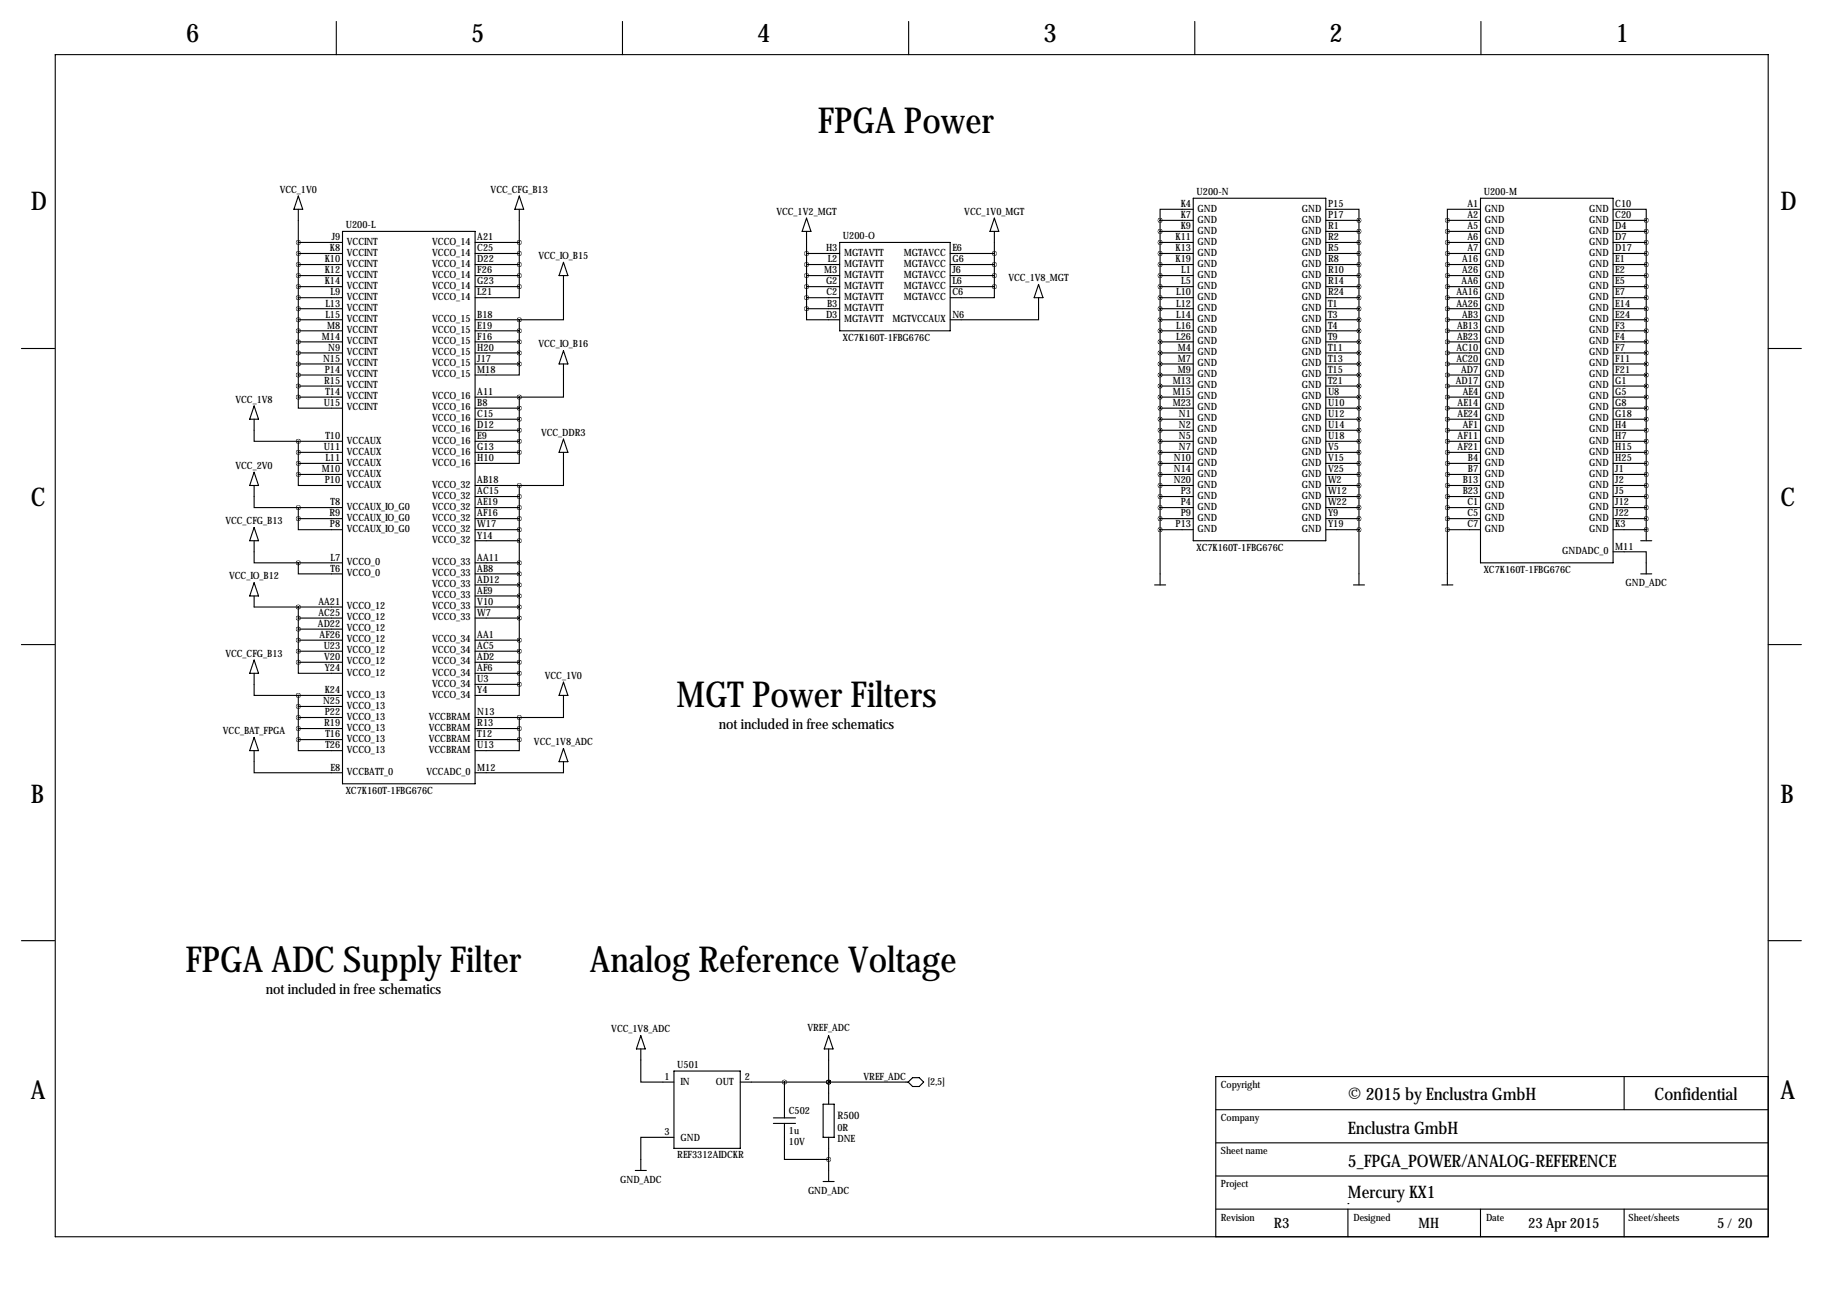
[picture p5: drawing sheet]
<svg xmlns="http://www.w3.org/2000/svg" width="419mm" height="297mm" viewBox="0 0 419 297" stroke-linecap="round" stroke-linejoin="round" font-family="sans-serif">
<g fill="none" stroke="#000" stroke-width=".25">
<path d="M12.7 12.6h393.8v271.7h-393.8zM77.3 4.9v7.7M143.1 4.9v7.7M208.9 4.9v7.7M274.7 4.9v7.7M340.5 4.9v7.7M68.6 55.7h10.1M68.6 58.3h10.1M68.6 45.1l1 3h-2zM68.6 48.1v43.2M78.7 53.2h30.5v127h-30.5zM109.2 55.7h10.2"/>
<path d="M109.2 58.3h10.2M119.4 45.1l1 3h-2zM119.4 48.1v17.8M185.4 50.2l1 3h-2zM185.4 58.3h7.6M185.4 53.2v17.8M193 55.7h25.4v20.4h-25.4zM218.4 58.3h10.2M228.6 50.2l1 3h-2zM228.6 53.2v12.7M266.7 53.2h7.6M266.7 55.7h7.6"/>
<path d="M266.7 58.3h7.6M266.7 50.7h7.6M266.7 50.7v83.8M274.3 48.1h-7.6v2.6M274.3 45.6h30.5v78.7h-30.5zM304.8 48.1h7.6v2.6M304.8 53.2h7.6M304.8 55.7h7.6M304.8 58.3h7.6M304.8 50.7h7.6M312.4 50.7v83.8M332.7 53.2h7.7"/>
<path d="M332.7 55.7h7.7M332.7 58.3h7.7M332.7 50.7h7.7M332.7 50.7v83.8M340.4 48.1h-7.7v2.6M340.4 45.6h30.4v83.8h-30.4zM370.8 48.1h7.7v2.6M370.8 53.2h7.7M370.8 55.7h7.7M370.8 58.3h7.7M370.8 50.7h7.7M378.5 50.7v73.6"/>
<path d="M68.6 60.8h10.1M68.6 63.4h10.1M68.6 65.9h10.1M68.6 68.4h10.1M68.6 71h10.1M68.6 73.5h10.1M68.6 76.1h10.1M68.6 78.6h10.1M109.2 60.8h10.2M109.2 63.4h10.2M109.2 65.9h10.2M109.2 73.5h10.2"/>
<path d="M109.2 76.1h10.2M109.2 78.6h10.2M119.4 65.9v2.5h-10.2M119.4 73.5v10.2M129.5 63.4v10.1h-10.1M129.5 60.3l1.1 3.1h-2.1zM185.4 71v2.5h7.6M185.4 60.8h7.6M185.4 63.4h7.6M185.4 65.9h7.6M185.4 68.4h7.6M185.4 71h7.6"/>
<path d="M218.4 60.8h10.2M218.4 63.4h10.2M218.4 65.9h10.2M228.6 65.9v2.5h-10.2M238.8 68.4v5.1h-20.4M238.8 65.4l1 3h-2.1zM266.7 60.8h7.6M266.7 63.4h7.6M266.7 65.9h7.6M266.7 68.4h7.6M266.7 71h7.6M266.7 73.5h7.6"/>
<path d="M266.7 76.1h7.6M266.7 78.6h7.6M304.8 60.8h7.6M304.8 63.4h7.6M304.8 65.9h7.6M304.8 68.4h7.6M304.8 71h7.6M304.8 73.5h7.6M304.8 76.1h7.6M304.8 78.6h7.6M332.7 60.8h7.7M332.7 63.4h7.7"/>
<path d="M332.7 65.9h7.7M332.7 68.4h7.7M332.7 71h7.7M332.7 73.5h7.7M332.7 76.1h7.7M332.7 78.6h7.7M370.8 60.8h7.7M370.8 63.4h7.7M370.8 65.9h7.7M370.8 68.4h7.7M370.8 71h7.7M370.8 73.5h7.7"/>
<path d="M370.8 76.1h7.7M370.8 78.6h7.7M4.9 80.1h7.6M58.4 96.4v5.1h10.2M58.4 93.3l1 3.1h-2zM68.6 91.3v2.5h10.1M68.6 81.1h10.1M68.6 83.7h10.1M68.6 86.2h10.1M68.6 88.8h10.1M68.6 91.3h10.1M109.2 81.1h10.2"/>
<path d="M109.2 83.7h10.2M109.2 91.3h10.2M109.2 93.8h10.2M109.2 96.4h10.2M109.2 98.9h10.2M119.4 83.7v2.5h-10.2M119.4 91.3v12.7M129.5 83.7v7.6h-10.1M129.5 80.6l1.1 3.1h-2.1zM266.7 81.1h7.6M266.7 83.7h7.6M266.7 86.2h7.6"/>
<path d="M266.7 88.8h7.6M266.7 91.3h7.6M266.7 93.8h7.6M266.7 96.4h7.6M266.7 98.9h7.6M304.8 81.1h7.6M304.8 83.7h7.6M304.8 86.2h7.6M304.8 88.8h7.6M304.8 91.3h7.6M304.8 93.8h7.6M304.8 96.4h7.6"/>
<path d="M304.8 98.9h7.6M332.7 81.1h7.7M332.7 83.7h7.7M332.7 86.2h7.7M332.7 88.8h7.7M332.7 91.3h7.7M332.7 93.8h7.7M332.7 96.4h7.7M332.7 98.9h7.7M370.8 81.1h7.7M370.8 83.7h7.7M370.8 86.2h7.7"/>
<path d="M370.8 88.8h7.7M370.8 91.3h7.7M370.8 93.8h7.7M370.8 96.4h7.7M370.8 98.9h7.7M406.5 80.1h7.6M58.4 111.6v5.1h10.2M58.4 108.6l1 3h-2zM68.6 109.1v2.5h10.1M68.6 119.2v2.6h10.1M68.6 101.5h10.1M68.6 104h10.1"/>
<path d="M68.6 106.5h10.1M68.6 109.1h10.1M68.6 116.7h10.1M68.6 119.2h10.1M68.6 101.5v7.6M68.6 116.7v2.5M109.2 101.5h10.2M109.2 104h10.2M109.2 111.6h10.2M109.2 116.7h10.2M109.2 119.2h10.2M109.2 114.2h10.2"/>
<path d="M119.4 104v2.5h-10.2M119.4 111.6v45.7M129.5 104v7.6h-10.1M129.5 101l1.1 3h-2.1zM266.7 101.5h7.6M266.7 104h7.6M266.7 106.5h7.6M266.7 109.1h7.6M266.7 111.6h7.6M266.7 116.7h7.6M266.7 119.2h7.6M266.7 114.2h7.6"/>
<path d="M304.8 101.5h7.6M304.8 104h7.6M304.8 106.5h7.6M304.8 109.1h7.6M304.8 111.6h7.6M304.8 116.7h7.6M304.8 119.2h7.6M304.8 114.2h7.6M332.7 101.5h7.7M332.7 104h7.7M332.7 106.5h7.7M332.7 109.1h7.7"/>
<path d="M332.7 111.6h7.7M332.7 116.7h7.7M332.7 119.2h7.7M332.7 114.2h7.7M370.8 101.5h7.7M370.8 104h7.7M370.8 106.5h7.7M370.8 109.1h7.7M370.8 111.6h7.7M370.8 116.7h7.7M370.8 119.2h7.7M370.8 114.2h7.7"/>
<path d="M58.4 124.3v5.1h10.2M58.4 137v2.6h20.3M58.4 121.3l1 3h-2zM58.4 134l1 3h-2zM68.6 129.4v2.5h10.1M68.6 129.4h10.1M68.6 139.6v12.7M109.2 121.8h10.2M109.2 129.4h10.2M109.2 131.9h10.2M109.2 139.6h10.2M109.2 124.3h10.2"/>
<path d="M109.2 134.5h10.2M109.2 137h10.2M265.4 134.5h2.6M266.7 121.8h7.6M304.8 121.8h7.6M311.1 134.5h2.6M331.5 134.5h2.5M332.7 121.8h7.7M370.8 126.9h7.7v5M370.8 121.8h7.7M377.2 131.9h2.5M377.2 124.3h2.5"/>
<path d="M378.5 121.8h.1M4.9 148.2h7.6M58.4 154.8v5.1h10.2M58.4 151.8l1 3h-2zM68.6 152.3v2.5h10.1M68.6 142.1h10.1M68.6 144.6h10.1M68.6 147.2h10.1M68.6 149.7h10.1M68.6 152.3h10.1M68.6 159.9h10.1M68.6 159.9v10.1"/>
<path d="M109.2 142.1h10.2M109.2 147.2h10.2M109.2 149.7h10.2M109.2 152.3h10.2M109.2 154.8h10.2M109.2 157.3h10.2M119.4 157.3v2.6h-10.2M129.5 159.9v5.1h-10.1M129.5 156.8l1.1 3.1h-2.1zM406.5 148.2h7.6M58.4 172.6v5.1h20.3M58.4 169.5l1 3.1h-2z"/>
<path d="M68.6 170v2.6h10.1M68.6 162.4h10.1M68.6 165h10.1M68.6 167.5h10.1M68.6 170h10.1M109.2 165h10.2M109.2 167.5h10.2M109.2 170h10.2M119.4 170v2.6h-10.2M119.4 165v5M129.5 175.1v2.6h-20.3M129.5 172.1l1.1 3h-2.1z"/>
<path d="M4.9 216.3h7.6M406.5 216.3h7.6M147.3 238.1l1 3.1h-2zM190.5 238.1l1 3.1h-2zM147.3 241.2v7.6h7.6M154.9 246.2h15.3v17.8h-15.3zM170.2 248.8h38.6M177.8 257h5.1M177.8 258.3h5.1M180.3 258.3v8.3h10.2M180.3 248.8v8.2M189.2 253.9h2.6v7.6h-2.6z"/>
<path d="M190.5 248.8h.1M190.5 241.2v12.7M209.8 247.8h1.5l1 1-1 1h-1.5l-1-1zM279.5 255.1h127M373.4 247.5v7.6M406.5 247.5h-127v36.8M146 269.1h2.6M154.9 261.5h-7.6v7.6M189.2 271.6h2.6M190.5 261.5v10.1M279.5 278h127M279.5 270.4h127"/>
<path d="M279.5 262.7h127M309.9 276.7h.1M309.9 278v6.3M340.4 278v6.3M373.4 278v6.3"/>
</g>
<path d="M119.3 55.7a.05 .05 0 0 0 .1 0 .05 .05 0 0 0-.1 0zM119.3 58.3a.05 .05 0 0 0 .1 0 .05 .05 0 0 0-.1 0zM119.3 60.8a.05 .05 0 0 0 .1 0 .05 .05 0 0 0-.1 0zM119.3 63.4a.05 .05 0 0 0 .1 0 .05 .05 0 0 0-.1 0zM119.3 65.9a.05 .05 0 0 0 .1 0 .05 .05 0 0 0-.1 0zM119.3 73.5a.05 .05 0 0 0 .1 0 .05 .05 0 0 0-.1 0zM119.3 76.1a.05 .05 0 0 0 .1 0 .05 .05 0 0 0-.1 0zM119.3 78.6a.05 .05 0 0 0 .1 0 .05 .05 0 0 0-.1 0zM119.3 81.1a.05 .05 0 0 0 .1 0 .05 .05 0 0 0-.1 0zM119.3 83.7a.05 .05 0 0 0 .1 0 .05 .05 0 0 0-.1 0zM119.3 91.3a.05 .05 0 0 0 .1 0 .05 .05 0 0 0-.1 0zM119.3 93.8a.05 .05 0 0 0 .1 0 .05 .05 0 0 0-.1 0zM119.3 98.9a.05 .05 0 0 0 .1 0 .05 .05 0 0 0-.1 0zM119.3 101.5a.05 .05 0 0 0 .1 0 .05 .05 0 0 0-.1 0zM119.3 104a.05 .05 0 0 0 .1 0 .05 .05 0 0 0-.1 0zM119.3 111.6a.05 .05 0 0 0 .1 0 .05 .05 0 0 0-.1 0zM119.3 114.2a.05 .05 0 0 0 .1 0 .05 .05 0 0 0-.1 0zM119.3 116.7a.05 .05 0 0 0 .1 0 .05 .05 0 0 0-.1 0zM119.3 119.2a.05 .05 0 0 0 .1 0 .05 .05 0 0 0-.1 0zM119.3 121.8a.05 .05 0 0 0 .1 0 .05 .05 0 0 0-.1 0zM119.3 124.3a.05 .05 0 0 0 .1 0 .05 .05 0 0 0-.1 0zM119.3 129.4a.05 .05 0 0 0 .1 0 .05 .05 0 0 0-.1 0zM119.3 131.9a.05 .05 0 0 0 .1 0 .05 .05 0 0 0-.1 0zM119.3 134.5a.05 .05 0 0 0 .1 0 .05 .05 0 0 0-.1 0zM119.3 137a.05 .05 0 0 0 .1 0 .05 .05 0 0 0-.1 0zM119.3 139.6a.05 .05 0 0 0 .1 0 .05 .05 0 0 0-.1 0zM119.3 142.1a.05 .05 0 0 0 .1 0 .05 .05 0 0 0-.1 0zM119.3 147.2a.05 .05 0 0 0 .1 0 .05 .05 0 0 0-.1 0zM119.3 149.7a.05 .05 0 0 0 .1 0 .05 .05 0 0 0-.1 0zM119.3 152.3a.05 .05 0 0 0 .1 0 .05 .05 0 0 0-.1 0zM119.3 154.8a.05 .05 0 0 0 .1 0 .05 .05 0 0 0-.1 0zM119.3 157.3a.05 .05 0 0 0 .1 0 .05 .05 0 0 0-.1 0zM68.5 139.6a.05 .05 0 0 0 .1 0 .05 .05 0 0 0-.1 0zM68.5 152.3a.05 .05 0 0 0 .1 0 .05 .05 0 0 0-.1 0zM68.5 149.7a.05 .05 0 0 0 .1 0 .05 .05 0 0 0-.1 0zM68.5 147.2a.05 .05 0 0 0 .1 0 .05 .05 0 0 0-.1 0zM68.5 144.6a.05 .05 0 0 0 .1 0 .05 .05 0 0 0-.1 0zM68.5 142.1a.05 .05 0 0 0 .1 0 .05 .05 0 0 0-.1 0zM68.5 159.9a.05 .05 0 0 0 .1 0 .05 .05 0 0 0-.1 0zM68.5 162.4a.05 .05 0 0 0 .1 0 .05 .05 0 0 0-.1 0zM68.5 165a.05 .05 0 0 0 .1 0 .05 .05 0 0 0-.1 0zM68.5 167.5a.05 .05 0 0 0 .1 0 .05 .05 0 0 0-.1 0zM68.5 170a.05 .05 0 0 0 .1 0 .05 .05 0 0 0-.1 0zM68.5 55.7a.05 .05 0 0 0 .1 0 .05 .05 0 0 0-.1 0zM68.5 58.3a.05 .05 0 0 0 .1 0 .05 .05 0 0 0-.1 0zM68.5 60.8a.05 .05 0 0 0 .1 0 .05 .05 0 0 0-.1 0zM68.5 63.4a.05 .05 0 0 0 .1 0 .05 .05 0 0 0-.1 0zM68.5 65.9a.05 .05 0 0 0 .1 0 .05 .05 0 0 0-.1 0zM68.5 68.4a.05 .05 0 0 0 .1 0 .05 .05 0 0 0-.1 0zM68.5 71a.05 .05 0 0 0 .1 0 .05 .05 0 0 0-.1 0zM68.5 73.5a.05 .05 0 0 0 .1 0 .05 .05 0 0 0-.1 0zM68.5 76.1a.05 .05 0 0 0 .1 0 .05 .05 0 0 0-.1 0zM68.5 78.6a.05 .05 0 0 0 .1 0 .05 .05 0 0 0-.1 0zM68.5 81.1a.05 .05 0 0 0 .1 0 .05 .05 0 0 0-.1 0zM68.5 83.7a.05 .05 0 0 0 .1 0 .05 .05 0 0 0-.1 0zM68.5 86.2a.05 .05 0 0 0 .1 0 .05 .05 0 0 0-.1 0zM68.5 88.8a.05 .05 0 0 0 .1 0 .05 .05 0 0 0-.1 0zM68.5 91.3a.05 .05 0 0 0 .1 0 .05 .05 0 0 0-.1 0zM68.5 101.5a.05 .05 0 0 0 .1 0 .05 .05 0 0 0-.1 0zM68.5 104a.05 .05 0 0 0 .1 0 .05 .05 0 0 0-.1 0zM68.5 106.5a.05 .05 0 0 0 .1 0 .05 .05 0 0 0-.1 0zM68.5 109.1a.05 .05 0 0 0 .1 0 .05 .05 0 0 0-.1 0zM68.5 116.7a.05 .05 0 0 0 .1 0 .05 .05 0 0 0-.1 0zM68.5 119.2a.05 .05 0 0 0 .1 0 .05 .05 0 0 0-.1 0zM68.5 129.4a.05 .05 0 0 0 .1 0 .05 .05 0 0 0-.1 0zM119.3 165a.05 .05 0 0 0 .1 0 .05 .05 0 0 0-.1 0zM119.3 167.5a.05 .05 0 0 0 .1 0 .05 .05 0 0 0-.1 0zM119.3 170a.05 .05 0 0 0 .1 0 .05 .05 0 0 0-.1 0zM332.7 121.8a.05 .05 0 0 0 .1 0 .05 .05 0 0 0-.1 0zM332.7 119.2a.05 .05 0 0 0 .1 0 .05 .05 0 0 0-.1 0zM332.7 116.7a.05 .05 0 0 0 .1 0 .05 .05 0 0 0-.1 0zM332.7 114.2a.05 .05 0 0 0 .1 0 .05 .05 0 0 0-.1 0zM332.7 111.6a.05 .05 0 0 0 .1 0 .05 .05 0 0 0-.1 0zM332.7 109.1a.05 .05 0 0 0 .1 0 .05 .05 0 0 0-.1 0zM332.7 106.5a.05 .05 0 0 0 .1 0 .05 .05 0 0 0-.1 0zM332.7 93.8a.05 .05 0 0 0 .1 0 .05 .05 0 0 0-.1 0zM332.7 91.3a.05 .05 0 0 0 .1 0 .05 .05 0 0 0-.1 0zM332.7 88.8a.05 .05 0 0 0 .1 0 .05 .05 0 0 0-.1 0zM332.7 86.2a.05 .05 0 0 0 .1 0 .05 .05 0 0 0-.1 0zM332.7 101.5a.05 .05 0 0 0 .1 0 .05 .05 0 0 0-.1 0zM332.7 98.9a.05 .05 0 0 0 .1 0 .05 .05 0 0 0-.1 0zM332.7 96.4a.05 .05 0 0 0 .1 0 .05 .05 0 0 0-.1 0zM332.7 73.5a.05 .05 0 0 0 .1 0 .05 .05 0 0 0-.1 0zM332.7 71a.05 .05 0 0 0 .1 0 .05 .05 0 0 0-.1 0zM332.7 68.4a.05 .05 0 0 0 .1 0 .05 .05 0 0 0-.1 0zM332.7 65.9a.05 .05 0 0 0 .1 0 .05 .05 0 0 0-.1 0zM332.7 83.7a.05 .05 0 0 0 .1 0 .05 .05 0 0 0-.1 0zM332.7 81.1a.05 .05 0 0 0 .1 0 .05 .05 0 0 0-.1 0zM332.7 78.6a.05 .05 0 0 0 .1 0 .05 .05 0 0 0-.1 0zM332.7 76.1a.05 .05 0 0 0 .1 0 .05 .05 0 0 0-.1 0zM332.7 53.2a.05 .05 0 0 0 .1 0 .05 .05 0 0 0-.1 0zM332.7 50.7a.05 .05 0 0 0 .1 0 .05 .05 0 0 0-.1 0zM332.7 63.4a.05 .05 0 0 0 .1 0 .05 .05 0 0 0-.1 0zM332.7 60.8a.05 .05 0 0 0 .1 0 .05 .05 0 0 0-.1 0zM332.7 58.3a.05 .05 0 0 0 .1 0 .05 .05 0 0 0-.1 0zM332.7 55.7a.05 .05 0 0 0 .1 0 .05 .05 0 0 0-.1 0zM312.4 60.8a.05 .05 0 0 0 .1 0 .05 .05 0 0 0-.1 0zM312.4 58.3a.05 .05 0 0 0 .1 0 .05 .05 0 0 0-.1 0zM312.4 55.7a.05 .05 0 0 0 .1 0 .05 .05 0 0 0-.1 0zM312.4 53.2a.05 .05 0 0 0 .1 0 .05 .05 0 0 0-.1 0zM312.4 71a.05 .05 0 0 0 .1 0 .05 .05 0 0 0-.1 0zM312.4 68.4a.05 .05 0 0 0 .1 0 .05 .05 0 0 0-.1 0zM312.4 65.9a.05 .05 0 0 0 .1 0 .05 .05 0 0 0-.1 0zM312.4 63.4a.05 .05 0 0 0 .1 0 .05 .05 0 0 0-.1 0zM312.4 81.1a.05 .05 0 0 0 .1 0 .05 .05 0 0 0-.1 0zM312.4 78.6a.05 .05 0 0 0 .1 0 .05 .05 0 0 0-.1 0zM312.4 76.1a.05 .05 0 0 0 .1 0 .05 .05 0 0 0-.1 0zM312.4 73.5a.05 .05 0 0 0 .1 0 .05 .05 0 0 0-.1 0zM312.4 91.3a.05 .05 0 0 0 .1 0 .05 .05 0 0 0-.1 0zM312.4 88.8a.05 .05 0 0 0 .1 0 .05 .05 0 0 0-.1 0zM312.4 86.2a.05 .05 0 0 0 .1 0 .05 .05 0 0 0-.1 0zM312.4 83.7a.05 .05 0 0 0 .1 0 .05 .05 0 0 0-.1 0zM312.4 101.5a.05 .05 0 0 0 .1 0 .05 .05 0 0 0-.1 0zM312.4 98.9a.05 .05 0 0 0 .1 0 .05 .05 0 0 0-.1 0zM312.4 96.4a.05 .05 0 0 0 .1 0 .05 .05 0 0 0-.1 0zM312.4 93.8a.05 .05 0 0 0 .1 0 .05 .05 0 0 0-.1 0zM312.4 111.6a.05 .05 0 0 0 .1 0 .05 .05 0 0 0-.1 0zM312.4 109.1a.05 .05 0 0 0 .1 0 .05 .05 0 0 0-.1 0zM312.4 106.5a.05 .05 0 0 0 .1 0 .05 .05 0 0 0-.1 0zM312.4 104a.05 .05 0 0 0 .1 0 .05 .05 0 0 0-.1 0zM312.4 121.8a.05 .05 0 0 0 .1 0 .05 .05 0 0 0-.1 0zM312.4 119.2a.05 .05 0 0 0 .1 0 .05 .05 0 0 0-.1 0zM312.4 116.7a.05 .05 0 0 0 .1 0 .05 .05 0 0 0-.1 0zM312.4 114.2a.05 .05 0 0 0 .1 0 .05 .05 0 0 0-.1 0zM378.4 58.3a.05 .05 0 0 0 .1 0 .05 .05 0 0 0-.1 0zM378.4 55.7a.05 .05 0 0 0 .1 0 .05 .05 0 0 0-.1 0zM378.4 53.2a.05 .05 0 0 0 .1 0 .05 .05 0 0 0-.1 0zM378.4 50.7a.05 .05 0 0 0 .1 0 .05 .05 0 0 0-.1 0zM378.4 68.4a.05 .05 0 0 0 .1 0 .05 .05 0 0 0-.1 0zM378.4 65.9a.05 .05 0 0 0 .1 0 .05 .05 0 0 0-.1 0zM378.4 63.4a.05 .05 0 0 0 .1 0 .05 .05 0 0 0-.1 0zM378.4 60.8a.05 .05 0 0 0 .1 0 .05 .05 0 0 0-.1 0zM378.4 78.6a.05 .05 0 0 0 .1 0 .05 .05 0 0 0-.1 0zM378.4 76.1a.05 .05 0 0 0 .1 0 .05 .05 0 0 0-.1 0zM378.4 73.5a.05 .05 0 0 0 .1 0 .05 .05 0 0 0-.1 0zM378.4 71a.05 .05 0 0 0 .1 0 .05 .05 0 0 0-.1 0zM378.4 88.8a.05 .05 0 0 0 .1 0 .05 .05 0 0 0-.1 0zM378.4 86.2a.05 .05 0 0 0 .1 0 .05 .05 0 0 0-.1 0zM378.4 83.7a.05 .05 0 0 0 .1 0 .05 .05 0 0 0-.1 0zM378.4 81.1a.05 .05 0 0 0 .1 0 .05 .05 0 0 0-.1 0zM378.4 98.9a.05 .05 0 0 0 .1 0 .05 .05 0 0 0-.1 0zM378.4 96.4a.05 .05 0 0 0 .1 0 .05 .05 0 0 0-.1 0zM378.4 93.8a.05 .05 0 0 0 .1 0 .05 .05 0 0 0-.1 0zM378.4 91.3a.05 .05 0 0 0 .1 0 .05 .05 0 0 0-.1 0zM378.4 109.1a.05 .05 0 0 0 .1 0 .05 .05 0 0 0-.1 0zM378.4 106.5a.05 .05 0 0 0 .1 0 .05 .05 0 0 0-.1 0zM378.4 104a.05 .05 0 0 0 .1 0 .05 .05 0 0 0-.1 0zM378.4 101.5a.05 .05 0 0 0 .1 0 .05 .05 0 0 0-.1 0zM378.4 119.2a.05 .05 0 0 0 .1 0 .05 .05 0 0 0-.1 0zM378.4 116.7a.05 .05 0 0 0 .1 0 .05 .05 0 0 0-.1 0zM378.4 114.2a.05 .05 0 0 0 .1 0 .05 .05 0 0 0-.1 0zM378.4 111.6a.05 .05 0 0 0 .1 0 .05 .05 0 0 0-.1 0zM378.4 121.8a.05 .05 0 0 0 .1 0 .05 .05 0 0 0-.1 0zM185.4 58.3a.05 .05 0 0 0 .1 0 .05 .05 0 0 0-.1 0zM185.4 60.8a.05 .05 0 0 0 .1 0 .05 .05 0 0 0-.1 0zM185.4 63.4a.05 .05 0 0 0 .1 0 .05 .05 0 0 0-.1 0zM185.4 65.9a.05 .05 0 0 0 .1 0 .05 .05 0 0 0-.1 0zM185.4 68.4a.05 .05 0 0 0 .1 0 .05 .05 0 0 0-.1 0zM185.4 71a.05 .05 0 0 0 .1 0 .05 .05 0 0 0-.1 0zM180.3 248.8a.05 .05 0 0 0 .1 0 .05 .05 0 0 0-.1 0zM312.4 50.7a.05 .05 0 0 0 .1 0 .05 .05 0 0 0-.1 0zM119.3 96.4a.05 .05 0 0 0 .1 0 .05 .05 0 0 0-.1 0zM332.7 104a.05 .05 0 0 0 .1 0 .05 .05 0 0 0-.1 0z" fill="#000" stroke="#000" stroke-width="1"/>
<g font-size="8.2">
<text x="188" y="30.5">FPGA Power</text>
<text x="155.5" y="162.6">MGT Power Filters</text>
<text x="42.6" y="223.6">FPGA ADC Supply Filter</text>
<text x="135.6" y="223.6">Analog Reference Voltage</text>
</g>
<g font-size="5.9">
<text x="42.8" y="9.8">6</text>
<text x="108.3" y="9.8">5</text>
<text x="174.1" y="9.8">4</text>
<text x="239.9" y="9.8">3</text>
<text x="305.7" y="9.8">2</text>
<text x="371.4" y="9.8">1</text>
<text x="7.1" y="48.4">D</text>
<text x="409.3" y="48.4">D</text>
<text x="7.1" y="116.4">C</text>
<text x="409.3" y="116.4">C</text>
<text x="7.1" y="184.5">B</text>
<text x="409.3" y="184.5">B</text>
<text x="7.1" y="252.6">A</text>
<text x="409.3" y="252.6">A</text>
</g>
<g font-size="4">
<text x="309.9" y="252.8">© 2015 by Enclustra GmbH</text>
<text x="380.4" y="252.8">Confidential</text>
<text x="309.9" y="260.7">Enclustra GmbH</text>
<text x="309.9" y="268.3">5_FPGA_POWER/ANALOG-REFERENCE</text>
<text x="309.9" y="275.4">Mercury KX1</text>
</g>
<g font-size="3.3">
<text x="165.2" y="167.6">not included in free schematics</text>
<text x="61.1" y="228.5">not included in free schematics</text>
<text x="292.9" y="282.3">R3</text>
<text x="326.1" y="282.3">MH</text>
<text x="351.3" y="282.3">23 Apr 2015</text>
<text x="394.8" y="282.3">5/ 20</text>
</g>
<text font-size="2.4" x="192.5" y="257.2">R500</text>
<g font-size="2.3">
<text x="64.3" y="44.3">VCC_1V0</text>
<text x="112.8" y="44.3">VCC_CFG_B13</text>
<text x="271.4" y="47.6">K4</text>
<text x="275.1" y="44.8">U200-N</text>
<text x="305.3" y="47.6">P15</text>
<text x="337.3" y="47.6">A1</text>
<text x="341.1" y="44.8">U200-M</text>
<text x="371.3" y="47.6">C10</text>
<text x="79.5" y="52.4">U200-L</text>
<text x="178.5" y="49.4">VCC_1V2_MGT</text>
<text x="221.7" y="49.4">VCC_1V0_MGT</text>
<text x="271.4" y="50.2">K7</text>
<text x="271.4" y="52.7">K9</text>
<text x="275.3" y="48.6">GND</text>
<text x="275.3" y="51.2">GND</text>
<text x="275.3" y="53.7">GND</text>
<text x="299.3" y="48.6">GND</text>
<text x="299.3" y="51.2">GND</text>
<text x="299.3" y="53.7">GND</text>
<text x="305.3" y="50.2">P17</text>
<text x="305.3" y="52.7">R1</text>
<text x="337.3" y="50.2">A2</text>
<text x="337.3" y="52.7">A5</text>
<text x="341.4" y="48.6">GND</text>
<text x="341.4" y="51.2">GND</text>
<text x="341.4" y="53.7">GND</text>
<text x="365.3" y="48.6">GND</text>
<text x="365.3" y="51.2">GND</text>
<text x="365.3" y="53.7">GND</text>
<text x="371.3" y="50.2">C20</text>
<text x="371.3" y="52.7">D4</text>
<text x="75.9" y="57.8">K8</text>
<text x="76.3" y="55.2">J9</text>
<text x="79.8" y="56.3">VCCINT</text>
<text x="79.8" y="58.8">VCCINT</text>
<text x="99.4" y="56.3">VCCO_14</text>
<text x="99.4" y="58.8">VCCO_14</text>
<text x="109.7" y="55.2">A21</text>
<text x="109.7" y="57.8">C25</text>
<text x="123.8" y="59.5">VCC_IO_B15</text>
<text x="189.9" y="57.8">H3</text>
<text x="193.8" y="55">U200-O</text>
<text x="194.1" y="58.8">MGTAVTT</text>
<text x="207.8" y="58.8">MGTAVCC</text>
<text x="218.9" y="57.8">E6</text>
<text x="270.3" y="55.2">K11</text>
<text x="270.3" y="57.8">K13</text>
<text x="275.3" y="56.3">GND</text>
<text x="275.3" y="58.8">GND</text>
<text x="299.3" y="56.3">GND</text>
<text x="299.3" y="58.8">GND</text>
<text x="305.3" y="55.2">R2</text>
<text x="305.3" y="57.8">R5</text>
<text x="337.3" y="55.2">A6</text>
<text x="337.3" y="57.8">A7</text>
<text x="341.4" y="56.3">GND</text>
<text x="341.4" y="58.8">GND</text>
<text x="365.3" y="56.3">GND</text>
<text x="365.3" y="58.8">GND</text>
<text x="371.3" y="55.2">D7</text>
<text x="371.3" y="57.8">D17</text>
<text x="74.7" y="60.3">K10</text>
<text x="74.7" y="62.9">K12</text>
<text x="74.7" y="65.4">K14</text>
<text x="79.8" y="61.3">VCCINT</text>
<text x="79.8" y="63.9">VCCINT</text>
<text x="99.4" y="61.3">VCCO_14</text>
<text x="99.4" y="63.9">VCCO_14</text>
<text x="109.7" y="60.3">D22</text>
<text x="109.7" y="62.9">F26</text>
<text x="109.7" y="65.4">G23</text>
<text x="189.5" y="62.9">M3</text>
<text x="189.9" y="65.4">G2</text>
<text x="190.3" y="60.3">L2</text>
<text x="194.1" y="61.3">MGTAVTT</text>
<text x="194.1" y="63.9">MGTAVTT</text>
<text x="207.8" y="61.3">MGTAVCC</text>
<text x="207.8" y="63.9">MGTAVCC</text>
<text x="218.9" y="60.3">G6</text>
<text x="218.9" y="62.9">J6</text>
<text x="218.9" y="65.4">L6</text>
<text x="231.8" y="64.6">VCC_1V8_MGT</text>
<text x="270.3" y="60.3">K19</text>
<text x="271.6" y="62.9">L1</text>
<text x="271.6" y="65.4">L5</text>
<text x="275.3" y="61.3">GND</text>
<text x="275.3" y="63.9">GND</text>
<text x="299.3" y="61.3">GND</text>
<text x="299.3" y="63.9">GND</text>
<text x="305.3" y="60.3">R8</text>
<text x="305.3" y="62.9">R10</text>
<text x="305.3" y="65.4">R14</text>
<text x="336" y="65.4">AA6</text>
<text x="336.2" y="60.3">A16</text>
<text x="336.2" y="62.9">A26</text>
<text x="341.4" y="61.3">GND</text>
<text x="341.4" y="63.9">GND</text>
<text x="365.3" y="61.3">GND</text>
<text x="365.3" y="63.9">GND</text>
<text x="371.3" y="60.3">E1</text>
<text x="371.3" y="62.9">E2</text>
<text x="371.3" y="65.4">E5</text>
<text x="74.8" y="70.5">L13</text>
<text x="76" y="67.9">L9</text>
<text x="79.8" y="66.4">VCCINT</text>
<text x="79.8" y="69">VCCINT</text>
<text x="79.8" y="71.5">VCCINT</text>
<text x="99.4" y="66.4">VCCO_14</text>
<text x="99.4" y="69">VCCO_14</text>
<text x="109.7" y="67.9">L21</text>
<text x="190" y="67.9">C2</text>
<text x="190.2" y="70.5">B3</text>
<text x="194.1" y="71.5">MGTAVTT</text>
<text x="194.1" y="69">MGTAVTT</text>
<text x="194.1" y="66.4">MGTAVTT</text>
<text x="207.8" y="69">MGTAVCC</text>
<text x="207.8" y="66.4">MGTAVCC</text>
<text x="218.9" y="67.9">C6</text>
<text x="270.4" y="67.9">L10</text>
<text x="270.4" y="70.5">L12</text>
<text x="275.3" y="66.4">GND</text>
<text x="275.3" y="69">GND</text>
<text x="275.3" y="71.5">GND</text>
<text x="299.3" y="66.4">GND</text>
<text x="299.3" y="69">GND</text>
<text x="299.3" y="71.5">GND</text>
<text x="305.3" y="67.9">R24</text>
<text x="305.3" y="70.5">T1</text>
<text x="334.8" y="67.9">AA16</text>
<text x="334.8" y="70.5">AA26</text>
<text x="341.4" y="66.4">GND</text>
<text x="341.4" y="69">GND</text>
<text x="341.4" y="71.5">GND</text>
<text x="365.3" y="66.4">GND</text>
<text x="365.3" y="69">GND</text>
<text x="365.3" y="71.5">GND</text>
<text x="371.3" y="67.9">E7</text>
<text x="371.3" y="70.5">E14</text>
<text x="74.8" y="73">L15</text>
<text x="75.2" y="75.6">M8</text>
<text x="79.8" y="74">VCCINT</text>
<text x="79.8" y="76.6">VCCINT</text>
<text x="99.4" y="74">VCCO_15</text>
<text x="99.4" y="76.6">VCCO_15</text>
<text x="109.7" y="73">B18</text>
<text x="109.7" y="75.6">E19</text>
<text x="189.9" y="73">D3</text>
<text x="194.1" y="74">MGTAVTT MGTVCCAUX</text>
<text x="218.9" y="73">N6</text>
<text x="270.4" y="73">L14</text>
<text x="270.4" y="75.6">L16</text>
<text x="275.3" y="74">GND</text>
<text x="275.3" y="76.6">GND</text>
<text x="299.3" y="74">GND</text>
<text x="299.3" y="76.6">GND</text>
<text x="305.3" y="73">T3</text>
<text x="305.3" y="75.6">T4</text>
<text x="335" y="75.6">AB13</text>
<text x="336.2" y="73">AB3</text>
<text x="341.4" y="74">GND</text>
<text x="341.4" y="76.6">GND</text>
<text x="365.3" y="74">GND</text>
<text x="365.3" y="76.6">GND</text>
<text x="371.3" y="73">E24</text>
<text x="371.3" y="75.6">F3</text>
<text x="74" y="78.1">M14</text>
<text x="74.3" y="83.2">N15</text>
<text x="75.5" y="80.6">N9</text>
<text x="79.8" y="79.1">VCCINT</text>
<text x="79.8" y="81.7">VCCINT</text>
<text x="99.4" y="79.1">VCCO_15</text>
<text x="99.4" y="81.7">VCCO_15</text>
<text x="109.7" y="78.1">F16</text>
<text x="109.7" y="80.6">H20</text>
<text x="109.7" y="83.2">J17</text>
<text x="123.8" y="79.9">VCC_IO_B16</text>
<text x="193.8" y="78.4">XC7K160T-1FBG676C</text>
<text x="270.4" y="78.1">L26</text>
<text x="270.8" y="80.6">M4</text>
<text x="270.8" y="83.2">M7</text>
<text x="275.3" y="79.1">GND</text>
<text x="275.3" y="81.7">GND</text>
<text x="299.3" y="79.1">GND</text>
<text x="299.3" y="81.7">GND</text>
<text x="305.3" y="78.1">T9</text>
<text x="305.3" y="80.6">T11</text>
<text x="305.3" y="83.2">T13</text>
<text x="334.8" y="80.6">AC10</text>
<text x="334.8" y="83.2">AC20</text>
<text x="335" y="78.1">AB23</text>
<text x="341.4" y="79.1">GND</text>
<text x="341.4" y="81.7">GND</text>
<text x="365.3" y="79.1">GND</text>
<text x="365.3" y="81.7">GND</text>
<text x="371.3" y="78.1">F4</text>
<text x="371.3" y="80.6">F7</text>
<text x="371.3" y="83.2">F11</text>
<text x="74.5" y="88.3">R15</text>
<text x="74.7" y="85.7">P14</text>
<text x="79.8" y="84.2">VCCINT</text>
<text x="79.8" y="86.7">VCCINT</text>
<text x="79.8" y="89.3">VCCINT</text>
<text x="99.4" y="84.2">VCCO_15</text>
<text x="99.4" y="86.7">VCCO_15</text>
<text x="109.7" y="85.7">M18</text>
<text x="269.6" y="88.3">M13</text>
<text x="270.8" y="85.7">M9</text>
<text x="275.3" y="84.2">GND</text>
<text x="275.3" y="86.7">GND</text>
<text x="275.3" y="89.3">GND</text>
<text x="299.3" y="84.2">GND</text>
<text x="299.3" y="86.7">GND</text>
<text x="299.3" y="89.3">GND</text>
<text x="305.3" y="85.7">T15</text>
<text x="305.3" y="88.3">T21</text>
<text x="334.7" y="88.3">AD17</text>
<text x="335.9" y="85.7">AD7</text>
<text x="341.4" y="84.2">GND</text>
<text x="341.4" y="86.7">GND</text>
<text x="341.4" y="89.3">GND</text>
<text x="365.3" y="84.2">GND</text>
<text x="365.3" y="86.7">GND</text>
<text x="365.3" y="89.3">GND</text>
<text x="371.3" y="85.7">F21</text>
<text x="371.3" y="88.3">G1</text>
<text x="54.1" y="92.6">VCC_1V8</text>
<text x="74.4" y="93.3">U15</text>
<text x="74.8" y="90.8">T14</text>
<text x="79.8" y="91.8">VCCINT</text>
<text x="79.8" y="94.4">VCCINT</text>
<text x="99.4" y="91.8">VCCO_16</text>
<text x="99.4" y="94.4">VCCO_16</text>
<text x="109.7" y="90.8">A11</text>
<text x="109.7" y="93.3">B8</text>
<text x="109.7" y="95.9">C15</text>
<text x="269.6" y="90.8">M15</text>
<text x="269.6" y="93.3">M23</text>
<text x="271" y="95.9">N1</text>
<text x="275.3" y="91.8">GND</text>
<text x="275.3" y="94.4">GND</text>
<text x="299.3" y="91.8">GND</text>
<text x="299.3" y="94.4">GND</text>
<text x="305.3" y="90.8">U8</text>
<text x="305.3" y="93.3">U10</text>
<text x="305.3" y="95.9">U12</text>
<text x="335.1" y="93.3">AE14</text>
<text x="335.1" y="95.9">AE24</text>
<text x="336.3" y="90.8">AE4</text>
<text x="341.4" y="91.8">GND</text>
<text x="341.4" y="94.4">GND</text>
<text x="365.3" y="91.8">GND</text>
<text x="365.3" y="94.4">GND</text>
<text x="371.3" y="90.8">G5</text>
<text x="371.3" y="93.3">G8</text>
<text x="371.3" y="95.9">G18</text>
<text x="74.8" y="101">T10</text>
<text x="79.8" y="102">VCCAUX</text>
<text x="99.4" y="96.9">VCCO_16</text>
<text x="99.4" y="99.4">VCCO_16</text>
<text x="99.4" y="102">VCCO_16</text>
<text x="109.7" y="98.4">D12</text>
<text x="109.7" y="101">E9</text>
<text x="124.4" y="100.2">VCC_DDR3</text>
<text x="271" y="98.4">N2</text>
<text x="271" y="101">N5</text>
<text x="275.3" y="96.9">GND</text>
<text x="275.3" y="99.4">GND</text>
<text x="275.3" y="102">GND</text>
<text x="299.3" y="96.9">GND</text>
<text x="299.3" y="99.4">GND</text>
<text x="299.3" y="102">GND</text>
<text x="305.3" y="98.4">U14</text>
<text x="305.3" y="101">U18</text>
<text x="335.1" y="101">AF11</text>
<text x="336.3" y="98.4">AF1</text>
<text x="341.4" y="96.9">GND</text>
<text x="341.4" y="99.4">GND</text>
<text x="341.4" y="102">GND</text>
<text x="365.3" y="96.9">GND</text>
<text x="365.3" y="99.4">GND</text>
<text x="365.3" y="102">GND</text>
<text x="371.3" y="98.4">H4</text>
<text x="371.3" y="101">H7</text>
<text x="54.1" y="107.8">VCC_2V0</text>
<text x="74.4" y="103.5">U11</text>
<text x="74.8" y="106">L11</text>
<text x="79.8" y="104.5">VCCAUX</text>
<text x="79.8" y="107.1">VCCAUX</text>
<text x="99.4" y="104.5">VCCO_16</text>
<text x="99.4" y="107.1">VCCO_16</text>
<text x="109.7" y="103.5">G13</text>
<text x="109.7" y="106">H10</text>
<text x="269.9" y="106">N10</text>
<text x="271" y="103.5">N7</text>
<text x="275.3" y="104.5">GND</text>
<text x="275.3" y="107.1">GND</text>
<text x="299.3" y="104.5">GND</text>
<text x="299.3" y="107.1">GND</text>
<text x="305.3" y="103.5">V5</text>
<text x="305.3" y="106">V15</text>
<text x="335.1" y="103.5">AF21</text>
<text x="337.5" y="106">B4</text>
<text x="341.4" y="104.5">GND</text>
<text x="341.4" y="107.1">GND</text>
<text x="365.3" y="104.5">GND</text>
<text x="365.3" y="107.1">GND</text>
<text x="371.3" y="103.5">H15</text>
<text x="371.3" y="106">H25</text>
<text x="74" y="108.6">M10</text>
<text x="74.7" y="111.1">P10</text>
<text x="79.8" y="109.6">VCCAUX</text>
<text x="79.8" y="112.1">VCCAUX</text>
<text x="99.4" y="112.1">VCCO_32</text>
<text x="109.7" y="111.1">AB18</text>
<text x="109.7" y="113.7">AC15</text>
<text x="269.9" y="108.6">N14</text>
<text x="269.9" y="111.1">N20</text>
<text x="271.4" y="113.7">P3</text>
<text x="275.3" y="109.6">GND</text>
<text x="275.3" y="112.1">GND</text>
<text x="299.3" y="109.6">GND</text>
<text x="299.3" y="112.1">GND</text>
<text x="305.3" y="108.6">V25</text>
<text x="305.3" y="111.1">W2</text>
<text x="305.3" y="113.7">W12</text>
<text x="336.3" y="111.1">B13</text>
<text x="336.3" y="113.7">B23</text>
<text x="337.5" y="108.6">B7</text>
<text x="341.4" y="109.6">GND</text>
<text x="341.4" y="112.1">GND</text>
<text x="365.3" y="109.6">GND</text>
<text x="365.3" y="112.1">GND</text>
<text x="371.3" y="108.6">J1</text>
<text x="371.3" y="111.1">J2</text>
<text x="371.3" y="113.7">J5</text>
<text x="75.7" y="118.7">R9</text>
<text x="76" y="116.2">T8</text>
<text x="79.8" y="117.2">VCCAUX_IO_G0</text>
<text x="79.8" y="119.8">VCCAUX_IO_G0</text>
<text x="99.4" y="114.7">VCCO_32</text>
<text x="99.4" y="117.2">VCCO_32</text>
<text x="99.4" y="119.8">VCCO_32</text>
<text x="109.7" y="116.2">AE19</text>
<text x="109.7" y="118.7">AF16</text>
<text x="271.4" y="116.2">P4</text>
<text x="271.4" y="118.7">P9</text>
<text x="275.3" y="114.7">GND</text>
<text x="275.3" y="117.2">GND</text>
<text x="275.3" y="119.8">GND</text>
<text x="299.3" y="114.7">GND</text>
<text x="299.3" y="117.2">GND</text>
<text x="299.3" y="119.8">GND</text>
<text x="305.3" y="116.2">W22</text>
<text x="305.3" y="118.7">Y9</text>
<text x="337.3" y="116.2">C1</text>
<text x="337.3" y="118.7">C5</text>
<text x="341.4" y="114.7">GND</text>
<text x="341.4" y="117.2">GND</text>
<text x="341.4" y="119.8">GND</text>
<text x="365.3" y="114.7">GND</text>
<text x="365.3" y="117.2">GND</text>
<text x="365.3" y="119.8">GND</text>
<text x="371.3" y="116.2">J12</text>
<text x="371.3" y="118.7">J22</text>
<text x="51.8" y="120.5">VCC_CFG_B13</text>
<text x="75.9" y="121.3">P8</text>
<text x="79.8" y="122.3">VCCAUX_IO_G0</text>
<text x="99.4" y="122.3">VCCO_32</text>
<text x="99.4" y="124.8">VCCO_32</text>
<text x="109.7" y="121.3">W17</text>
<text x="109.7" y="123.8">Y14</text>
<text x="270.3" y="121.3">P13</text>
<text x="275.3" y="122.3">GND</text>
<text x="299.3" y="122.3">GND</text>
<text x="305.3" y="121.3">Y19</text>
<text x="337.3" y="121.3">C7</text>
<text x="341.4" y="122.3">GND</text>
<text x="365.3" y="122.3">GND</text>
<text x="371.3" y="121.3">K3</text>
<text x="76" y="128.9">L7</text>
<text x="76" y="131.4">T6</text>
<text x="79.8" y="129.9">VCCO_0</text>
<text x="99.4" y="129.9">VCCO_33</text>
<text x="109.7" y="128.9">AA11</text>
<text x="109.7" y="131.4">AB8</text>
<text x="275.1" y="126.6">XC7K160T-1FBG676C</text>
<text x="341.1" y="131.7">XC7K160T-1FBG676C</text>
<text x="359.2" y="127.4">GNDADC_0</text>
<text x="371.3" y="126.4">M11</text>
<text x="52.7" y="133.2">VCC_IO_B12</text>
<text x="79.8" y="132.5">VCCO_0</text>
<text x="99.4" y="132.5">VCCO_33</text>
<text x="99.4" y="135">VCCO_33</text>
<text x="99.4" y="137.5">VCCO_33</text>
<text x="109.7" y="134">AD12</text>
<text x="109.7" y="136.5">AE9</text>
<text x="373.7" y="134.7">GND_ADC</text>
<text x="73.2" y="139.1">AA21</text>
<text x="73.2" y="141.6">AC25</text>
<text x="79.8" y="140.1">VCCO_12</text>
<text x="79.8" y="142.6">VCCO_12</text>
<text x="99.4" y="140.1">VCCO_33</text>
<text x="99.4" y="142.6">VCCO_33</text>
<text x="109.7" y="139.1">V10</text>
<text x="109.7" y="141.6">W7</text>
<text x="73.1" y="144.1">AD22</text>
<text x="73.5" y="146.7">AF26</text>
<text x="74.4" y="149.2">U23</text>
<text x="79.8" y="145.2">VCCO_12</text>
<text x="79.8" y="147.7">VCCO_12</text>
<text x="99.4" y="147.7">VCCO_34</text>
<text x="109.7" y="146.7">AA1</text>
<text x="109.7" y="149.2">AC5</text>
<text x="51.8" y="151">VCC_CFG_B13</text>
<text x="74.5" y="151.8">V20</text>
<text x="74.7" y="154.3">Y24</text>
<text x="79.8" y="150.2">VCCO_12</text>
<text x="79.8" y="152.8">VCCO_12</text>
<text x="79.8" y="155.3">VCCO_12</text>
<text x="99.4" y="150.2">VCCO_34</text>
<text x="99.4" y="152.8">VCCO_34</text>
<text x="99.4" y="155.3">VCCO_34</text>
<text x="109.7" y="151.8">AD2</text>
<text x="109.7" y="154.3">AF6</text>
<text x="74.3" y="161.9">N25</text>
<text x="74.7" y="159.4">K24</text>
<text x="79.8" y="160.4">VCCO_13</text>
<text x="99.4" y="157.9">VCCO_34</text>
<text x="99.4" y="160.4">VCCO_34</text>
<text x="109.7" y="156.8">U3</text>
<text x="109.7" y="159.4">Y4</text>
<text x="125.3" y="156.1">VCC_1V0</text>
<text x="74.5" y="167">R19</text>
<text x="74.7" y="164.5">P22</text>
<text x="79.8" y="162.9">VCCO_13</text>
<text x="79.8" y="165.5">VCCO_13</text>
<text x="98.6" y="165.5">VCCBRAM</text>
<text x="109.7" y="164.5">N13</text>
<text x="109.7" y="167">R13</text>
<text x="51.2" y="168.8">VCC_BAT_FPGA</text>
<text x="74.8" y="169.5">T16</text>
<text x="74.8" y="172.1">T26</text>
<text x="79.8" y="168">VCCO_13</text>
<text x="79.8" y="170.6">VCCO_13</text>
<text x="79.8" y="173.1">VCCO_13</text>
<text x="98.6" y="168">VCCBRAM</text>
<text x="98.6" y="170.6">VCCBRAM</text>
<text x="98.6" y="173.1">VCCBRAM</text>
<text x="109.7" y="169.5">T12</text>
<text x="109.7" y="172.1">U13</text>
<text x="122.8" y="171.3">VCC_1V8_ADC</text>
<text x="76" y="177.2">E8</text>
<text x="79.8" y="178.2">VCCBATT_0</text>
<text x="98.1" y="178.2">VCCADC_0</text>
<text x="109.7" y="177.2">M12</text>
<text x="79.5" y="182.5">XC7K160T-1FBG676C</text>
<text x="140.5" y="237.3">VCC_1V8_ADC</text>
<text x="185.6" y="237.1">VREF_ADC</text>
<text x="155.7" y="245.5">U501</text>
<text x="152.7" y="248.3">1</text>
<text x="156.5" y="249.5">IN</text>
<text x="164.6" y="249.5">OUT</text>
<text x="171.2" y="248.3">2</text>
<text x="198.5" y="248.4">VREF_ADC</text>
<text x="213.2" y="249.5">[2,5]</text>
<text x="280.7" y="250">Copyright</text>
<text x="181.4" y="256.1">C502</text>
<text x="280.7" y="257.7">Company</text>
<text x="152.7" y="261">3</text>
<text x="156.5" y="262.2">GND</text>
<text x="181.4" y="260.7">1u</text>
<text x="181.4" y="263.3">10V</text>
<text x="192.5" y="260">0R</text>
<text x="192.5" y="262.5">DNE</text>
<text x="155.7" y="266.3">REF3312AIDCKR</text>
<text x="280.7" y="265.3">Sheet name</text>
<text x="142.6" y="271.9">GND_ADC</text>
<text x="185.8" y="274.4">GND_ADC</text>
<text x="280.7" y="272.9">Project</text>
<text x="280.7" y="280.8">Revision</text>
<text x="311.1" y="280.8">Designed</text>
<text x="341.6" y="280.8">Date</text>
<text x="374.4" y="280.8">Sheet/sheets</text>
</g>
</svg>
